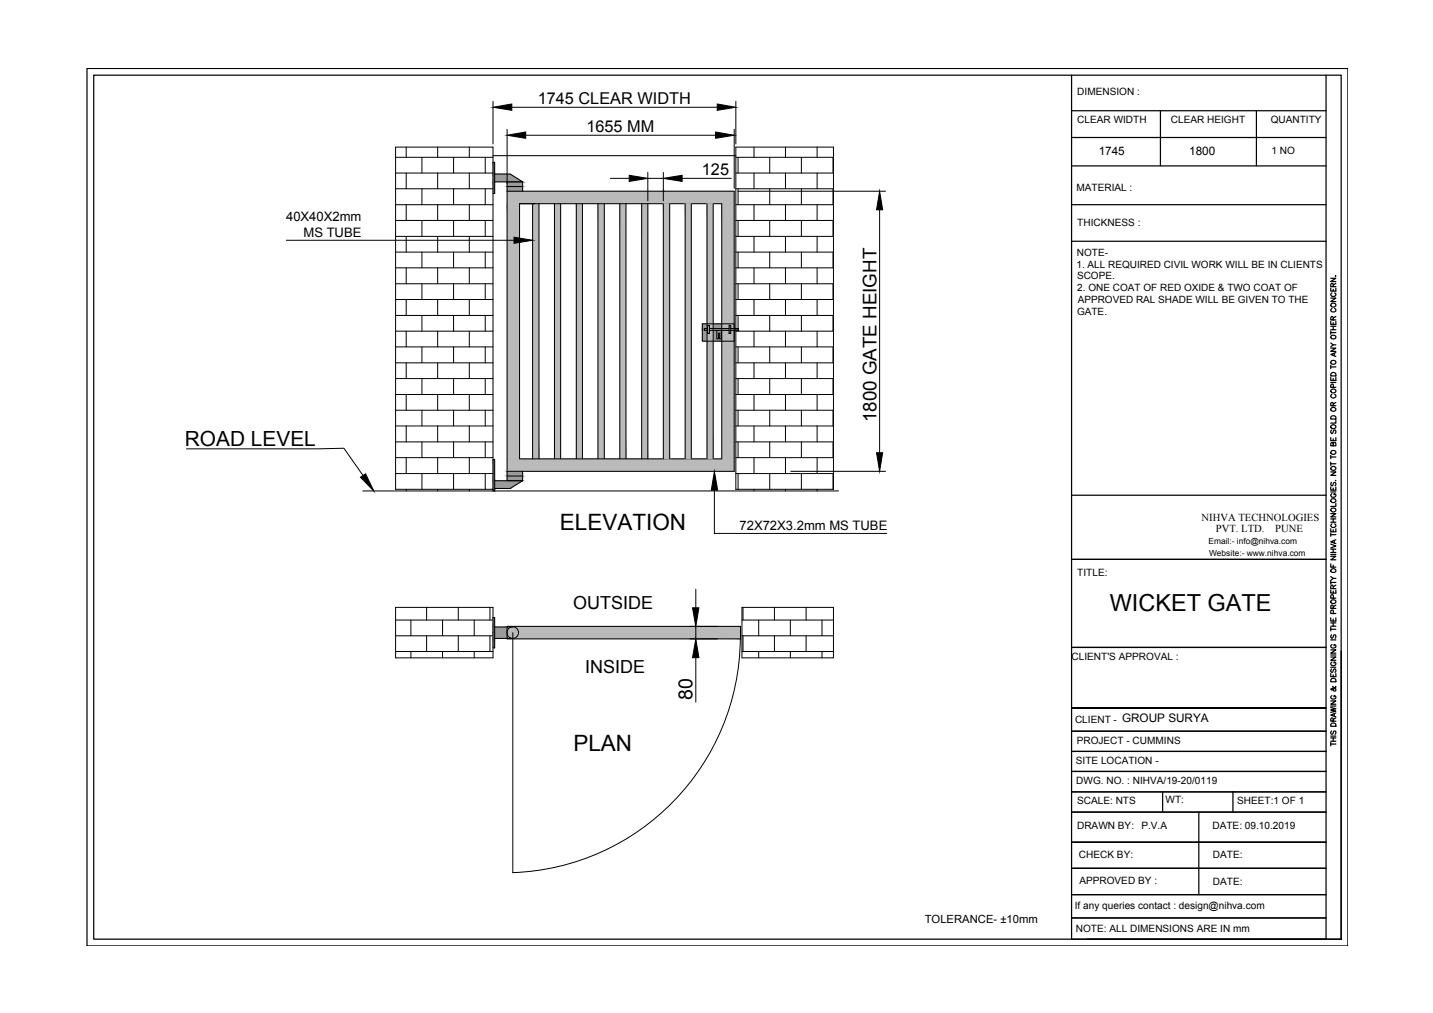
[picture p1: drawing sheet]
<svg xmlns="http://www.w3.org/2000/svg" width="297mm" height="210mm" viewBox="0 0 297 210" stroke-linecap="round" stroke-linejoin="round" font-family="sans-serif">
<!-- layer: 0 -->
<g fill="#bababa" stroke="#bababa" stroke-width=".21">
<path d="M105.1 39.6l47.1 2.6v-2.6zM105.1 39.6l47.1 2.6h-47.1z"/>
<path d="M149.6 42.2l2.6 52.9v-52.9zM149.6 42.2l2.6 52.9h-2.6z"/>
<path d="M105.1 42.2l2.6 52.9v-52.9zM105.1 42.2l2.6 52.9h-2.6z"/>
<path d="M105.1 95.1l47.1 2.6v-2.6zM105.1 95.1l47.1 2.6h-47.1z"/>
<path d="M133 42.2l1.3 52.9v-52.9zM133 42.2l1.3 52.9h-1.3z"/>
<path d="M110.4 42.2l1.3 52.9v-52.9zM110.4 42.2l1.3 52.9h-1.3z"/>
<path d="M114.9 42.2l1.3 52.9v-52.9zM114.9 42.2l1.3 52.9h-1.3z"/>
<path d="M119.5 42.2l1.2 52.9v-52.9zM119.5 42.2l1.2 52.9h-1.2z"/>
<path d="M124 42.2l1.3 52.9v-52.9zM124 42.2l1.3 52.9h-1.3z"/>
<path d="M128.5 42.2l1.3 52.9v-52.9zM128.5 42.2l1.3 52.9h-1.3z"/>
<path d="M105.1 129.8l48.4 2.6v-2.6zM105.1 129.8l48.4 2.6h-48.4z"/>
<path d="M142 42.2l1.3 52.9v-52.9zM142 42.2l1.3 52.9h-1.3z"/>
<path d="M137.5 42.2l1.3 52.9v-52.9zM137.5 42.2l1.3 52.9h-1.3z"/>
<path d="M146.6 42.2l1.2 52.9v-52.9zM146.6 42.2l1.2 52.9h-1.2z"/>
</g>
<g fill="none" stroke="#000" stroke-width=".21">
<path d="M82 32.6h20.2M82 35.9h20.2M82 39.1h20.2M84.2 30.5v2.1M84.2 35.9v3.2M87.5 32.6v3.3M87.5 39.1v3.3M90.7 30.5v2.1M90.7 35.9v3.2M94 32.6v3.3M94 39.1v3.3M97.3 30.5v2.1"/>
<path d="M97.3 35.9v3.2M100.6 32.6v3.3M100.6 39.1v3.3M102.2 21v8.8M102.2 33.7h.3v6.4h-.3M102.2 32.3h50.3M102.5 37.7h5.8M102.5 36.1h3.2l2.6 1.6M105.1 26.8v72.8M105.1 39.6h47.1v58.1h-47.1M105.1 38.7h3.2M106.1 22.2h42.6"/>
<path d="M108.3 37.7v1.9M109 28h39.3M126.5 37h3.9M134.3 35.7v5.9M134.3 37h3.2M137.5 35.7v5.9M141.4 37h10.2M152.2 26.8v12.2M152.5 32.6h20.3M152.5 35.9h20.3M152.5 39.1h20.3M152.5 30.5h20.3v70.9h-20.3z"/>
<path d="M152.5 21v8.8M153 39.6h30.6M153 32.6v3.3M153 39.1v3.3M156.3 30.5v2.1M156.3 35.9v3.2M159.6 32.6v3.3M159.6 39.1v3.3M162.8 30.5v2.1M162.8 35.9v3.2M166.1 32.6v3.3M166.1 39.1v3.3"/>
<path d="M169.4 30.5v2.1M169.4 35.9v3.2M172.7 32.6v3.3M172.7 39.1v3.3M59.4 49.8h47.2M82 42.4h20.2M82 45.7h20.2M82 49h20.2M82 52.2h20.2M82 55.5h20.2M82 58.8h20.2M84.2 42.4v3.3"/>
<path d="M84.2 49v3.2M84.2 55.5v3.3M87.5 45.7v3.3M87.5 52.2v3.3M87.5 58.8v3.3M90.7 42.4v3.3M90.7 49v3.2M90.7 55.5v3.3M94 45.7v3.3M94 52.2v3.3M94 58.8v3.3M97.3 42.4v3.3"/>
<path d="M97.3 49v3.2M97.3 55.5v3.3M100.6 45.7v3.3M100.6 52.2v3.3M100.6 58.8v3.3M107.7 42.2h41.9v52.9h-41.9zM110.4 42.2v52.9M111.7 42.2v52.9M114.9 42.2v52.9M116.2 42.2v52.9M119.5 42.2v52.9M120.7 42.2v52.9"/>
<path d="M124 42.2v52.9M125.3 42.2v52.9M128.5 42.2v52.9M129.8 42.2v52.9M133 42.2v52.9M134.3 42.2v52.9M137.5 42.2v52.9M138.8 42.2v52.9M142 42.2v52.9M143.3 42.2v52.9M146.6 42.2v52.9M147.8 42.2v52.9"/>
<path d="M152.5 42.4h20.3M152.5 45.7h20.3M152.5 49h20.3M152.5 52.2h20.3M152.5 55.5h20.3M152.5 58.8h20.3M153 45.7v3.3M153 52.2v3.3M153 58.8v3.3M156.3 42.4v3.3M156.3 49v3.2M156.3 55.5v3.3"/>
<path d="M159.6 45.7v3.3M159.6 52.2v3.3M159.6 58.8v3.3M162.8 42.4v3.3M162.8 49v3.2M162.8 55.5v3.3M166.1 45.7v3.3M166.1 52.2v3.3M166.1 58.8v3.3M169.4 42.4v3.3M169.4 49v3.2M169.4 55.5v3.3"/>
<path d="M172.7 45.7v3.3M172.7 52.2v3.3M172.7 58.8v3.3M182.3 43.5v50.3M82 62.1h20.2M82 65.4h20.2M82 68.6h20.2M82 71.9h20.2M82 75.2h20.2M82 78.4h20.2M84.2 62.1v3.3M84.2 68.6v3.3"/>
<path d="M84.2 75.2v3.2M87.5 65.4v3.2M87.5 71.9v3.3M87.5 78.4v3.3M90.7 62.1v3.3M90.7 68.6v3.3M90.7 75.2v3.2M94 65.4v3.2M94 71.9v3.3M94 78.4v3.3M97.3 62.1v3.3M97.3 68.6v3.3"/>
<path d="M97.3 75.2v3.2M100.6 65.4v3.2M100.6 71.9v3.3M100.6 78.4v3.3M146.7 68.1h-.7v.4h.7M146.7 67.4h.4v1.7h-.4zM147.1 68.5h4M147.1 68.1h4M148.6 68.5v1.7h.9v-1.7M148.9 69h.3v1h-.3zM151.1 67.4h.4v1.7h-.4zM151.5 68.1h1.6v.4h-1.6"/>
<path d="M152.2 68.1v-1h-6.6v3.6h6.6v-2.2M152.5 62.1h20.3M152.5 65.4h20.3M152.5 68.6h20.3M152.5 71.9h20.3M152.5 75.2h20.3M152.5 78.4h20.3M153 65.4v3.2M153 71.9v3.3M153 78.4v3.3M156.3 62.1v3.3M156.3 68.6v3.3"/>
<path d="M156.3 75.2v3.2M159.6 65.4v3.2M159.6 71.9v3.3M159.6 78.4v3.3M162.8 62.1v3.3M162.8 68.6v3.3M162.8 75.2v3.2M166.1 65.4v3.2M166.1 71.9v3.3M166.1 78.4v3.3M169.4 62.1v3.3M169.4 68.6v3.3"/>
<path d="M169.4 75.2v3.2M172.7 65.4v3.2M172.7 71.9v3.3M172.7 78.4v3.3M38.7 93h27.3l5.3-.1 4 5.7M82 81.7h20.2M82 85h20.2M82 88.3h20.2M82 91.6h20.2M82 94.8h20.2M82 98.1h20.2M84.2 81.7v3.3"/>
<path d="M84.2 88.3v3.3M84.2 94.8v3.3M87.5 85v3.3M87.5 91.6v3.2M87.5 98.1v3.3M90.7 81.7v3.3M90.7 88.3v3.3M90.7 94.8v3.3M94 85v3.3M94 91.6v3.2M94 98.1v3.3M97.3 81.7v3.3"/>
<path d="M97.3 88.3v3.3M97.3 94.8v3.3M100.6 85v3.3M100.6 91.6v3.2M100.6 98.1v3.3M102.2 95.3h.3v6.4M102.5 99.6h5.8M105.1 98.6h3.2M108.3 97.7v1.9M108.3 99.6l-2.6 1.6h-3.2M152.5 81.7h20.3M152.5 85h20.3"/>
<path d="M152.5 88.3h20.3M152.5 91.6h20.3M152.5 94.8h20.3M152.5 98.1h20.3M153 85v3.3M153 91.6v3.2M153 98.1v3.3M156.3 81.7v3.3M156.3 88.3v3.3M156.3 94.8v3.3M159.6 85v3.3M159.6 91.6v3.2"/>
<path d="M159.6 98.1v3.3M162.8 81.7v3.3M162.8 88.3v3.3M162.8 94.8v3.3M163.9 97.7h19.7M166.1 85v3.3M166.1 91.6v3.2M166.1 98.1v3.3M169.4 81.7v3.3M169.4 88.3v3.3M169.4 94.8v3.3M172.7 85v3.3"/>
<path d="M172.7 91.6v3.2M172.7 98.1v3.3M75.2 101.7h98.6M84.2 101.4v.3M90.7 101.4v.3M97.3 101.4v.3M102.2 101.4h-20.2v-70.9h20.2v71.2M148.1 101.6v8.9h35.7M156.3 101.4v.3M162.8 101.4v.3M169.4 101.4v.3M82 125.9h20.2v10.4h-20.2z"/>
<path d="M82 128.5h20.2M82 131.7h20.2M82 135h20.2M85.2 128.5v3.2M85.2 135v1.3M88.4 125.9v2.6M88.4 131.7v3.3M91.7 128.5v3.2M91.7 135v1.3M95 125.9v2.6M95 131.7v3.3M98.3 128.5v3.2"/>
<path d="M98.3 135v1.3M101.6 125.9v2.6M101.6 131.7v3.3M102.2 128h.3v6.2h-.3M102.5 129.9h3.8M102.5 132.3h3.8M105.1 129.8h48.4v2.6h-48.4zM106.3 131.1v49.7M144.2 122.1v3.8M144.2 129.8v2.6M144.2 136.3v9.2M153.5 132.4a48.9 48.9 0 0 1-47.2 48.4"/>
<path d="M153.8 128.5h19M153.8 131.7h19M153.8 135h19M153.8 125.9h19v10.4h-19zM154 125.9v2.6M154 131.7v3.3M157.3 128.5v3.2M157.3 135v1.3M160.5 125.9v2.6M160.5 131.7v3.3M163.8 128.5v3.2M163.8 135v1.3"/>
<path d="M167.1 125.9v2.6M167.1 131.7v3.3M170.4 128.5v3.2M170.4 135v1.3"/>
<circle cx="106.3" cy="131.1" r="1.21"/>
</g>
<g fill="#989898" stroke="#989898" stroke-width=".21">
<path d="M105.1 97.7l3.2 .9v-.9zM105.1 97.7l3.2 .9h-3.2z"/>
<path d="M105.1 98.6l3.2 1v-1zM105.1 98.6l3.2 1h-3.2z"/>
<path d="M102.2 95.3l.3 4.3v-4.3zM102.2 95.3l.3 4.3h-.3z"/>
<path d="M102.5 99.6l3.2 1.6 2.6-1.6zM102.5 99.6l3.2 1.6h-3.2z"/>
<path d="M102.2 99.6l.3 1.6v-1.6zM102.2 99.6l.3 1.6h-.3z"/>
<path d="M102.2 101.2l.3 .2v-.2zM102.2 101.2l.3 .2h-.3z"/>
<path d="M102.2 101.4l.3 .3v-.3zM102.2 101.4l.3 .3h-.3z"/>
<path d="M151.1 67.4l.4 .7v-.7zM151.1 67.4l.4 .7h-.4z"/>
<path d="M146.7 67.4l.4 .7v-.7zM146.7 67.4l.4 .7h-.4z"/>
<path d="M145.6 67.1l1 1v-1zM145.6 67.1l1 1h-1z"/>
<path d="M152.5 68.1l.6 .4v-.4zM152.5 68.1l.6 .4h-.6z"/>
<path d="M152.2 68.1l.3 .4v-.4zM152.2 68.1l.3 .4h-.3z"/>
<path d="M151.5 68.1l.7 .4v-.4zM151.5 68.1l.7 .4h-.7z"/>
<path d="M151.1 68.1l.4 .4v-.4zM151.1 68.1l.4 .4h-.4z"/>
<path d="M149.6 68.1l1.5 .4v-.4zM149.6 68.1l1.5 .4h-1.5z"/>
<path d="M147.8 68.1l1.8 .4v-.4zM147.8 68.1l1.8 .4h-1.8z"/>
<path d="M147.1 68.1l.7 .4v-.4zM147.1 68.1l.7 .4h-.7z"/>
<path d="M146.7 68.1l.4 .4v-.4zM146.7 68.1l.4 .4h-.4z"/>
<path d="M146 68.1l.6 .4v-.4zM146 68.1l.6 .4h-.6z"/>
<path d="M145.6 68.1l.4 .4v-.4zM145.6 68.1l.4 .4h-.4z"/>
<path d="M148.6 68.5l.9 .5v-.5zM148.6 68.5l.9 .5h-.9z"/>
<path d="M151.1 68.5l.4 .6v-.6zM151.1 68.5l.4 .6h-.4z"/>
<path d="M146.7 68.5l.4 .6v-.6zM146.7 68.5l.4 .6h-.4z"/>
<path d="M149.2 69l.3 1v-1zM149.2 69l.3 1h-.3z"/>
<path d="M148.6 69l.3 1v-1zM148.6 69l.3 1h-.3z"/>
<path d="M148.6 70l.9 .2v-.2zM148.6 70l.9 .2h-.9z"/>
<path d="M145.6 68.5l1 2.2v-2.2zM145.6 68.5l1 2.2h-1z"/>
<path d="M147.8 67.1l1.8 1v-1zM147.8 67.1l1.8 1h-1.8z"/>
<path d="M149.5 68.5l.1 1.7zM149.5 68.5l.1 1.7z"/>
<path d="M147.8 68.5l.8 1.7v-1.7zM147.8 68.5l.8 1.7h-.8z"/>
<path d="M147.8 70.2l1.8 .5v-.5zM147.8 70.2l1.8 .5h-1.8z"/>
<path d="M102.2 33.7l.3 2.4v-2.4zM102.2 33.7l.3 2.4h-.3z"/>
<path d="M102.5 36.1l5.8 1.6-2.6-1.6zM102.5 36.1l5.8 1.6h-5.8z"/>
<path d="M102.2 36.1l.3 1.6v-1.6zM102.2 36.1l.3 1.6h-.3z"/>
<path d="M105.1 37.7l3.2 1v-1zM105.1 37.7l3.2 1h-3.2z"/>
<path d="M105.1 38.7l3.2 .9v-.9zM105.1 38.7l3.2 .9h-3.2z"/>
<path d="M102.2 37.7l.3 2.4v-2.4zM102.2 37.7l.3 2.4h-.3z"/>
<path d="M102.2 128l.3 1.9v-1.9zM102.2 128l.3 1.9h-.3z"/>
<path d="M102.5 129.9l2.6 1.2v-1.2zM102.5 129.9l2.6 1.2h-2.6z"/>
<path d="M102.2 129.9l.3 1.2v-1.2zM102.2 129.9l.3 1.2h-.3z"/>
<path d="M102.5 131.1l2.6 1.2v-1.2zM102.5 131.1l2.6 1.2h-2.6z"/>
<path d="M102.2 131.1l.3 1.2v-1.2zM102.2 131.1l.3 1.2h-.3z"/>
<path d="M102.2 132.3l.3 1.9v-1.9zM102.2 132.3l.3 1.9h-.3z"/>
</g>
<g fill="#000" stroke="#000" stroke-width=".21">
<path d="M102.2 22.2l3.9-.7v1.4zM105.1 28l3.9-.7v1.4zM130.4 36.3l3.9 .7-3.9 .6zM137.5 37l3.9-.7v1.3zM148.3 27.3l3.9 .7-3.9 .7zM148.7 21.5l3.8 .7-3.8 .7zM106.6 49.1l3.8 .7-3.8 .6zM182.3 39.6l.7 3.9h-1.3zM74.7 98.9l1.1-.7 1.7 3.5zM181.7 93.8h1.3l-.7 3.9zM148.1 97.7l.7 3.9h-1.4zM143.6 125.9h1.3l-.7 3.9z"/>
<path d="M144.2 132.4l.7 3.9h-1.3z"/>
</g>
<g fill="none" stroke="#000" stroke-width=".25">
<path d="M18 14.2h261.4v181.8h-261.4zM19.4 15.6h258.6v179h-258.6zM222.1 15.6v179h55.9M274.9 15.6v179M222.1 28.5h52.8M222.1 34.4h52.8M222.1 22.9h52.8M240.5 22.9v11.5M260.4 22.9v11.5M222.1 50h52.8M222.1 42.4h52.8M275.8 59.7v.6h1.1v-.6"/>
<path d="M275.8 57.7h1.1l-1.1 .6h1.1M276.4 59.4l-.1-.6h-.3l-.2 .6h1.1M276.4 59.9v.4M276.9 57.2v.1zM276.9 58.7l-.5 .4M275.8 78.2v.6h1.1v-.6M275.8 72.1h1.1l-1.1 .7h1.1M275.8 66.6v.6h1.1v-.6M275.8 61.8h1.1l-1.1 .7h1.1M275.8 68.6v.7M275.8 75.7v.7M275.8 79.2h1.1"/>
<path d="M275.8 76h1.1M275.8 71.1l.6 .4M275.8 68.9h1.1M275.8 68.3h1.1M275.8 67.6h1.1M275.9 69.6a.48 .48 0 0 1 .7-.1 .48 .48 0 0 1 .1 .6 .49 .49 0 0 1-.6 .1 .49 .49 0 0 1-.2-.6zM276 77.3l.3-.1 .4 .1 .2 .6h-1.1zM276 74.8a.52 .52 0 0 1 .6-.1 .52 .52 0 0 1 .3 .6 .5 .5 0 0 1-.7 .2 .5 .5 0 0 1-.2-.7zM276 62.9a.52 .52 0 0 1 .6-.1 .52 .52 0 0 1 .3 .6 .5 .5 0 0 1-.7 .2 .5 .5 0 0 1-.2-.7zM276.1 63.9a.37 .37 0 0 0-.3 .5 .37 .37 0 0 0 .5 .2h.2a.37 .37 0 0 0 .4-.3 .37 .37 0 0 0-.3-.4M276.1 60.7a.37 .37 0 0 0-.3 .4 .37 .37 0 0 0 .5 .3h.2a.37 .37 0 0 0 .4-.3 .37 .37 0 0 0-.3-.4M276.4 66.3l-.1-.6-.2-.1-.3 .2v.5h1.1"/>
<path d="M276.4 66.8v.4M276.4 67.6v.7M276.4 78.4v.4M276.6 73.2v.5M276.9 73.1l-1.1 .3 1.1 .5M276.9 71.5h-.5l-.6 .4M276.9 65.6l-.5 .3M275.8 97.8h1.1l-1.1 .7h1.1M275.8 90.7v.6h1.1v-.6M275.8 84.7a.5 .5 0 0 1 .7-.3 .5 .5 0 0 1 .2 .7 .54 .54 0 0 1-.5 .1 .54 .54 0 0 1-.4-.5zM275.8 80.9a.53 .53 0 0 1 .7-.3 .53 .53 0 0 1 .4 .6 .56 .56 0 0 1-.7 .2 .56 .56 0 0 1-.4-.5zM275.8 94.4v.6"/>
<path d="M275.8 95.8v.6M275.8 96.1h1.1M275.8 94.7h1.1M276 99.9l-.2 .3 .2 .5 .2-.1 .4-.7 .3 .3-.2 .5M276 96.8a.47 .47 0 0 1 .7-.1 .47 .47 0 0 1 0 .7 .49 .49 0 0 1-.6 0 .49 .49 0 0 1-.2-.5zM276 93.4a.52 .52 0 0 1 .6 0 .52 .52 0 0 1 .3 .5 .5 .5 0 0 1-.7 .2 .5 .5 0 0 1-.2-.7zM276 89.1l-.2 .3 .2 .4 .3-.1 .1-.5h.5v.4l-.2 .2M276 88.1a.47 .47 0 0 1 .7 0 .47 .47 0 0 1 0 .6 .49 .49 0 0 1-.6 .1 .49 .49 0 0 1-.2-.6zM276 86.2h.7l.2 .6h-1.1zM276.1 81.7a.39 .39 0 0 0-.3 .5 .39 .39 0 0 0 .5 .3h.2a.39 .39 0 0 0 .4-.4 .39 .39 0 0 0-.3-.4M276.4 91.9l.2-.2h.2l.1 .2v.5h-1.1l.2-.7 .3 .1 .1 .6M276.4 84.1l-.1-.6-.3-.1-.2 .7h1.1"/>
<path d="M276.4 90.9v.4M276.4 80.3v-.6l-.4-.1-.2 .7h1.1M276.8 99.6h.1M276.9 87.1v.6h-1.1M276.9 83.4l-.5 .3M222.1 115.9h52.8M222.1 102.6h52.8M275.8 116.8v.7h1.1M275.8 115.3h1.1l-1.1 .7h1.1M275.8 112.7l1.1 .5-1.1 .3M275.8 109.6v.6h1.1v-.6M275.8 106.4h1.1l-1.1 .7h1.1"/>
<path d="M275.8 100.9v.7h1.1v-.7M275.8 110.4v.7M275.8 119.5l.6 .3M275.8 114.9h1.1M275.8 114.5h1.1M275.8 113.8h1.1M275.8 110.8h1.1M275.8 108.2h1.1M275.8 107.5h1.1M275.8 101.9h1.1M275.9 105.5a.48 .48 0 0 1 .7-.2 .48 .48 0 0 1 .1 .7 .49 .49 0 0 1-.6 0 .49 .49 0 0 1-.2-.5zM276 117.9a.52 .52 0 0 1 .6 0 .52 .52 0 0 1 .3 .5 .49 .49 0 0 1-.7 .2 .49 .49 0 0 1-.2-.7z"/>
<path d="M276 103.4a.52 .52 0 0 1 .6 0 .52 .52 0 0 1 .3 .5 .5 .5 0 0 1-.7 .2 .5 .5 0 0 1-.2-.7zM276.1 108.5a.39 .39 0 0 0-.3 .5 .39 .39 0 0 0 .5 .3h.2a.39 .39 0 0 0 .4-.3 .39 .39 0 0 0-.3-.5M276.1 102.3a.39 .39 0 0 0-.3 .4 .39 .39 0 0 0 .5 .3h.2a.38 .38 0 0 0 .4-.3 .38 .38 0 0 0-.4-.4v.2M276.4 101.1v.5M276.4 107.5v.7M276.4 109.8v.4M276.4 113.8v.7M276.4 117.1v.4M276.6 112v.5M276.9 119.8h-.5l-.6 .5M276.9 111.8l-1.1 .5 1.1 .3M276.9 104.3v.6h-1.1"/>
<path d="M222.1 134.2h52.8M275.8 139.6v.6h1.1v-.6M275.8 136.1h1.1l-1.1 .7h1.1M275.8 134.7h1.1l-1.1 .6h1.1M275.8 128v.7h1.1v-.7M275.8 122.3v.6h1.1v-.6M275.8 120.4v.6M275.8 130v.7M275.8 138.3h1.1M275.8 135.7h1.1M275.8 132.6h1.1M275.8 130.4h1.1"/>
<path d="M275.8 129.8h1.1M275.8 129.1h1.1M275.8 120.7h1.1M275.9 124.5a.48 .48 0 0 1 .7-.2 .48 .48 0 0 1 .1 .7 .49 .49 0 0 1-.6 0 .49 .49 0 0 1-.2-.5zM276 138.6l-.2 .3 .2 .4 .3-.1 .3-.6 .3 .3-.2 .4M276 131.5l-.2 .3 .2 .4 .3-.1 .3-.6 .3 .3-.2 .4M276.1 137.2a.39 .39 0 0 0-.3 .4 .39 .39 0 0 0 .5 .3h.2a.38 .38 0 0 0 .4-.4 .38 .38 0 0 0-.4-.3v.2M276.1 133.6a.37 .37 0 0 0-.3 .4 .37 .37 0 0 0 .5 .3h.2a.36 .36 0 0 0 .4-.4 .36 .36 0 0 0-.4-.3v.2M276.4 126.1l-.1-.6-.3-.1-.2 .7h1.1M276.4 122l-.1-.6-.2-.2-.3 .3v.5h1.1M276.4 122.5v.4M276.4 128.3v.4"/>
<path d="M276.4 129.1v.7M276.4 139.8v.4M276.4 127.1v-.6l-.4-.1-.2 .7h1.1M276.4 124v-.7h-.4l-.2 .7h1.1M276.9 125.4l-.5 .3M276.9 121.2l-.5 .4M278 134.9v59.7M222.1 146.7h52.8h-52.8M222.1 155.7h52.8M222.1 151.5h52.8M222.1 159.9h52.8M275.8 146.6l1.1 .3-1.1 .2 1.1 .3-1.1 .2"/>
<path d="M275.8 145.2h1.1l-1.1 .7h1.1M275.8 154.2h1.1M275.8 153.8v.8M275.8 153.6h1.1M275.8 152.9h1.1M275.8 152.5h1.1M275.8 146.3h1.1M275.9 150a.56 .56 0 0 1 .7-.1 .56 .56 0 0 1 .3 .6h-1.1zM275.9 140.8a.56 .56 0 0 1 1 .1v.4h-1.1zM276 151.5l-.2 .2 .2 .4h.3l.1-.5h.5v.3l-.2 .2M276.1 144.1a.37 .37 0 0 0-.3 .5 .37 .37 0 0 0 .5 .3h.2a.36 .36 0 0 0 .4-.4 .36 .36 0 0 0-.4-.4v.3M276.3 142.2l-.1 .1a.66 .66 0 0 1 .6 .9l-.4-.1-.2-.4h-.2l-.2 .1 .5 .1 .6-.4-.1-.3"/>
<path d="M276.4 149.4l-.1-.6h-.3l-.2 .6h1.1M276.4 152.9v.7M276.6 147.9v.5M276.9 147.7l-1.1 .5 1.1 .3M276.9 148.8l-.5 .3M222.1 168.3h52.8M222.1 174.5h52.8M222.1 179.9h52.8M222.1 164.1h52.8M241 164.1v4.2M248.5 168.3v17.1M255.6 164.1v4.2"/>
<path d="M222.1 190.2h52.8M222.1 185.4h52.8"/>
</g>
<text font-size="4.9" x="230" y="126.7">WICKET GATE</text>
<g font-size="4.7">
<text x="116.1" y="109.9">ELEVATION</text>
<text x="118.9" y="155.6">PLAN</text>
</g>
<text font-size="4.3" x="38.3" y="92.3">ROAD LEVEL</text>
<text font-size="4.1" x="143.6" y="145" transform="rotate(-90 143.6 145)">80</text>
<text font-size="3.9" x="181.7" y="87.5" transform="rotate(-90 181.7 87.5)">1800 GATE HEIGHT</text>
<g font-size="3.7">
<text x="118.8" y="126.1">OUTSIDE</text>
<text x="121.3" y="139.4">INSIDE</text>
</g>
<g font-size="3.4">
<text x="111.5" y="21.5">1745 CLEAR WIDTH</text>
<text x="121.5" y="27.3">1655 MM</text>
<text x="145.5" y="36.3">125</text>
</g>
<g font-size="2.7">
<text x="59.3" y="45.9">40X40X2mm</text>
<text x="62.9" y="49.1">MS TUBE</text>
<text x="153.3" y="109.9">72X72X3.2mm MS TUBE</text>
</g>
<g font-size="2.4">
<text x="227.8" y="32.2">1745</text>
<text x="246.5" y="32.2">1800</text>
<text x="232.6" y="149.7">GROUP SURYA</text>
</g>
<text font-size="2.3" x="191.7" y="191.2">TOLERANCE- ±10mm</text>
<g font-size="2.2">
<text x="249" y="107.9">NIHVA TECHNOLOGIES</text>
<text x="252" y="110.2">PVT. LTD.</text>
<text x="264.3" y="110.2">PUNE</text>
</g>
<g font-size="2.1">
<text x="223.3" y="19.8">DIMENSION :</text>
<text x="223.3" y="25.5">CLEAR WIDTH</text>
<text x="242.7" y="25.5">CLEAR HEIGHT</text>
<text x="263.4" y="25.5">QUANTITY</text>
<text x="263.6" y="32">1 NO</text>
<text x="223.1" y="39.6">MATERIAL :</text>
<text x="223.3" y="46.7">THICKNESS :</text>
<text x="223.2" y="53">NOTE-</text>
<text x="223.1" y="55.5">1. ALL REQUIRED CIVIL WORK WILL BE IN CLIENTS</text>
<text x="223.3" y="57.9">SCOPE.</text>
<text x="223.3" y="65.2">GATE.</text>
<text x="223.3" y="60.3">2. ONE COAT OF RED OXIDE &amp; TWO COAT OF</text>
<text x="223.4" y="62.8">APPROVED RAL SHADE WILL BE GIVEN TO THE</text>
<text x="223.3" y="119.3">TITLE:</text>
<text x="222.1" y="136.7">CLIENT'S APPROVAL :</text>
<text x="222.8" y="149.7">CLIENT -</text>
<text x="223.2" y="154.2">PROJECT - CUMMINS</text>
<text x="223" y="158.3">SITE LOCATION -</text>
<text x="223.1" y="162.4">DWG. NO. : NIHVA/19-20/0119</text>
<text x="223.3" y="166.6">SCALE: NTS</text>
<text x="241.6" y="166.5">WT:</text>
<text x="256.5" y="166.6">SHEET:1 OF 1</text>
<text x="223.3" y="171.8">DRAWN BY:</text>
<text x="236.6" y="171.7">P.V.A</text>
<text x="251.3" y="171.8">DATE: 09.10.2019</text>
<text x="223.6" y="177.7">CHECK BY:</text>
<text x="251.4" y="177.8">DATE:</text>
<text x="223.7" y="183.2">APPROVED BY :</text>
<text x="251.4" y="183.3">DATE:</text>
<text x="222.8" y="188.3">If any queries contact : design@nihva.com</text>
<text x="223" y="193.2">NOTE: ALL DIMENSIONS ARE IN mm</text>
</g>
<g font-size="1.7">
<text x="250.5" y="112.7">Email:- info@nihva.com</text>
<text x="250.6" y="115.2">Website:- www.nihva.com</text>
</g>
</svg>
